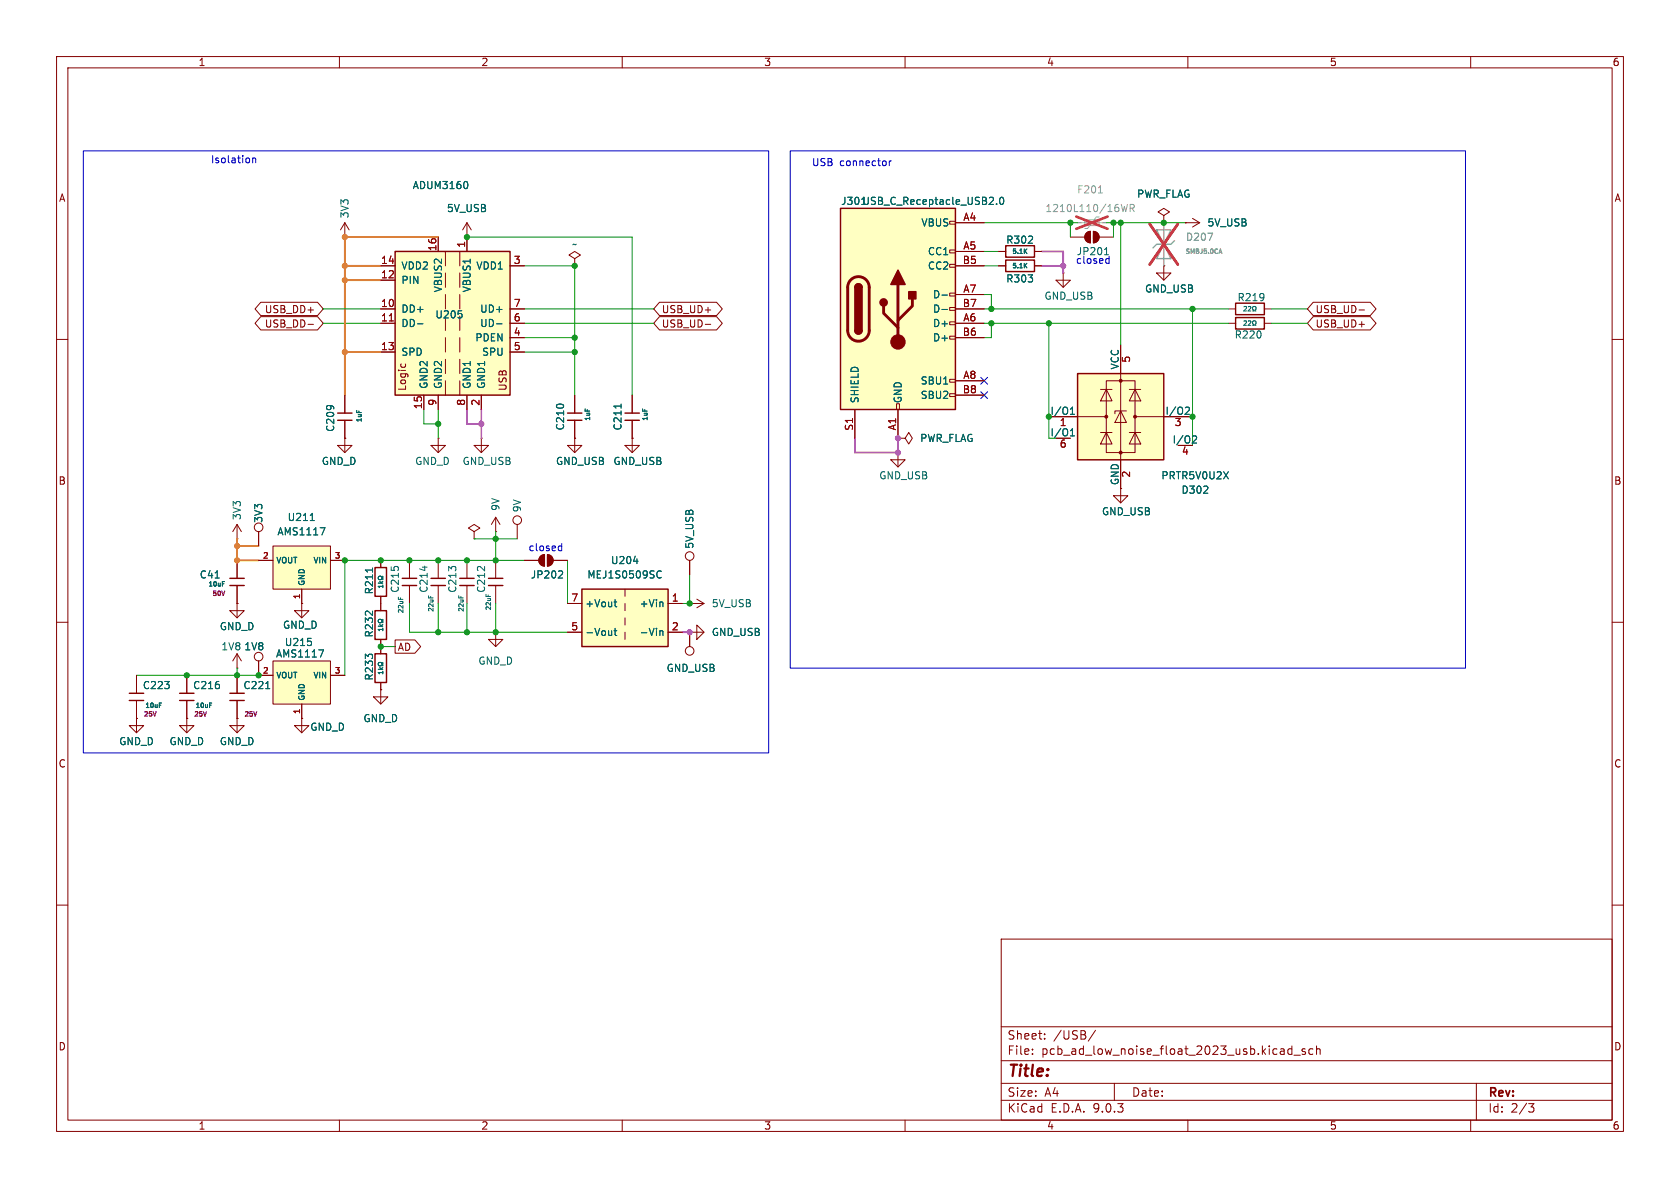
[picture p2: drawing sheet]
<svg xmlns="http://www.w3.org/2000/svg" width="297mm" height="210mm" viewBox="0 0 297 210" stroke-linecap="round" stroke-linejoin="round" font-family="sans-serif">
<g fill="none" stroke="#840000" stroke-width=".18">
<path d="M10 10h277v190h-277zM12 12h273v186h-273zM60 10v2M110 10v2M160 10v2M210 10v2M260 10v2M176.5 44.5h1.3M182.9 44.5h1.2M189.2 41.9h2.6M192.1 41.2l.7-.3v2a1.02 1.02 0 0 1-.9-.6 1.02 1.02 0 0 1 .2-1.1zM193.3 40.9a1.02 1.02 0 0 1 1 1 1.02 1.02 0 0 1-1 1z"/>
<path d="M194.3 41.9h2.5M10 60h2M285 60h2M10 110h2M285 110h2M10 160h2M177 166h108v32h-108zM285 160h2M60 198v2M110 198v2M160 198v2M177 194.5h108"/>
<path d="M177 191.5h108M177 187.5h108M177 181.5h108M182.5 186.3v.1M182.5 185.5v.1M184.7 183.6v.1M184.7 182.8v.1M193.7 182.1l-1.3 2M197 191.5v3M210 198v2M228.4 184.9v1.5M228.4 185.5l-.4-.1-.3 .3v.4l.1 .2h.6"/>
<path d="M228.7 186.5h1.2M230.7 185.5l-.3-.1-.2 .2v.2l.5 .2v.3h-.5M232.1 185.5l-.4-.1-.3 .3v.4l.1 .2h.6M232.7 185.5l.3-.1 .3 .1 .1 .9M232.7 184.9v1.5M260 198v2M261 191.5v6.5M270.2 195.1h1l-.5 .6 .4 .1 .1 .5-.3 .3h-.4"/>
</g>
<path d="M177.8 43.4h5.1v2.1h-5.1z" fill="none" stroke="#840000" stroke-width=".25"/>
<path d="M181.2 44.4l.3 .4M181.5 44l-.4 .5M195.3 45h.7M195.5 43.9l.1-.1v1.2" fill="none" stroke="#006464" stroke-width=".18"/>
<g fill="#840000" stroke="#840000" stroke-width=".18">
<path d="M192.1 41.2l.7-.3v2a1.02 1.02 0 0 1-.9-.6 1.02 1.02 0 0 1 .2-1.1z"/>
<path d="M193.3 40.9a1.02 1.02 0 0 1 1 1 1.02 1.02 0 0 1-1 1z"/>
</g>
<path d="M190.5 39.4h5.1M191.8 38.9h2.5v1h-2.5zM194.3 38.4h-.5l-1.5 2h-.5" fill="none" stroke="#a1a1a1" stroke-width=".18"/>
<path d="M194.2 34.1h.7M198.2 36.1l.3 1.3 .3-.9 .2 .9 .3-1.3M199.8 36.8l.6-.1 .1-.1v-.3l-.7-.2v1.3M200.1 36.8l.4 .6" fill="none" stroke="#989898" stroke-width=".18"/>
<path d="M190.3 38.3l5.5 2.2M195.8 38.3l-5.5 2.2" fill="none" stroke="#e12e31" stroke-width=".46"/>
<path d="M190.5 66h15.2v15.3h-15.2z" fill="#ffffc2"/>
<path d="M218.4 53.6h5.1v2h-5.1zM190.5 66h15.2v15.3h-15.2zM22.9 122.6h2.5M22.9 123.8h2.5M40.6 122.6h2.6M40.6 123.8h2.6" fill="none" stroke="#840000" stroke-width=".25"/>
<g fill="none" stroke="#840000" stroke-width=".18">
<path d="M209.5 39.4h.1M209.5 39.4h2.6M210.8 38.6l1.3 .8M212.1 39.4l-1.3 .7M186.7 49.5h2.5l-1.2 1.3zM188 48.3h.1M188 48.3v2.5M217.2 54.6h1.2M223.5 54.6h1.3M158.7 77.5h1.3l.7-1 .6 1-.6 1-.7-1M158.7 77.5h.1M185.4 73.7h10.2"/>
<path d="M194.6 68.8h2M194.6 76.5h2M195.6 67.3h5.1v12.7h-5.1zM195.6 68.8l1 2.1h-2zM195.6 76.5l1 2h-2zM198.1 72.6l1 2.1h-2zM198.1 61v25.4M199.1 72.6h-2v.6M199.6 68.8h2.1M199.6 76.5h2.1M200.7 68.8l1 2.1h-2.1zM200.7 76.5l1 2h-2.1z"/>
<path d="M200.7 73.7h10.1M24.1 119.4v3.2M41.9 119.4v3.2M24.1 123.8v3.2M41.9 123.8v3.2"/>
</g>
<g fill="#840000" stroke="#840000" stroke-width=".18">
<circle cx="195.6" cy="73.7" r=".25"/>
<circle cx="198.1" cy="67.3" r=".25"/>
<circle cx="198.1" cy="80" r=".25"/>
<circle cx="200.7" cy="73.7" r=".25"/>
</g>
<g fill="none" stroke="#006464" stroke-width=".18">
<path d="M219.9 54.2h.3l.2 .2-.5 .6h.5M221.1 54.2h-.4M221.1 54.2h.1M221.1 54.2v.3l-.5 .5h.5M221.4 55h.2v-.2a.34 .34 0 0 1-.1-.4 .34 .34 0 0 1 .4-.2l.1 .4-.1 .4h.1M189.2 77.1h.8M189.2 72.3l.4-.3v1.2M189.2 76.1l.4-.3v1.3M189.2 73.2h.8M209.7 72h.5l.1 .3-.8 .9h.8M211 77.1h.4l.1 .3-.7 .9h.7M28.2 124.3h.3"/>
<path d="M47 121.7h.7"/>
</g>
<path d="M148.6 36.8h20.3v35.6h-20.3z" fill="#ffffc2"/>
<g fill="none" stroke="#840000" stroke-width=".18">
<path d="M167.9 39.1h1v.5h-1zM168.9 39.4h5.1M205.7 38.1l1.1-.6-1.1-.7-1 .7 1 .6v1.3M205.7 39.4h.1M167.9 44.2h1v.5h-1zM167.9 46.7h1v.5h-1zM167.9 51.8h1v.5h-1zM167.9 54.4h1v.5h-1zM167.9 56.9h1v.5h-1zM167.9 59.4h1v.5h-1zM168.9 44.5h5.1M168.9 47h5.1"/>
<path d="M168.9 52.1h5.1M168.9 54.6h5.1M168.9 57.2h5.1M168.9 59.7h5.1M204.5 48.3h2.5l-1.3 1.2zM205.7 47h.1M205.7 47v2.5M217.2 57.2h1.2M223.5 57.2h1.3M151.1 72.4v5.1M158.5 71.4h.5v1h-.5zM158.7 72.4v5.1"/>
<path d="M167.9 67.1h1v.5h-1zM167.9 69.6h1v.5h-1zM168.9 67.3h5.1M168.9 69.9h5.1M196.8 87.6h2.6l-1.3 1.3zM198.1 86.4v2.5M33 119.4v3.2M45.7 116.8v2.6M33 123.8v3.2"/>
<circle cx="45.7" cy="116.1" r=".76"/>
</g>
<path d="M148.6 36.8h20.3v35.6h-20.3zM151.1 50.8a.64 .64 0 0 1 .7-.6 .64 .64 0 0 1 .6 .6M151.1 58.4a.64 .64 0 0 0 .7 .7 .64 .64 0 0 0 .6-.7M218.4 56.1h5.1v2.1h-5.1zM31.7 122.6h2.6M31.7 123.8h2.6" fill="none" stroke="#840000" stroke-width=".25"/>
<path d="M150.4 49.5a1.9 1.9 0 0 1 2.1-.5 1.9 1.9 0 0 1 1.2 1.8v7.6a1.91 1.91 0 0 1-1.9 1.9 1.91 1.91 0 0 1-1.9-1.9v-7.7l.1-.7zM156.2 54.1v1.3l2.5 2.5M158.7 50.3v10.2M161.3 52.8v1.3l-2.6 2.5" fill="none" stroke="#840000" stroke-width=".51"/>
<g fill="#840000" stroke="#840000" stroke-width=".25">
<path d="M151.1 50.8h1.3v7.6h-1.3z"/>
<path d="M151.3 50.4a.64 .64 0 0 1 .7-.2 .64 .64 0 0 1 .4 .6h-1.3z"/>
<path d="M151.1 58.4h1.3a.64 .64 0 0 1-.6 .7 .64 .64 0 0 1-.7-.7z"/>
<path d="M158.7 47.8l1.3 2.5h-2.5z"/>
<path d="M160.7 51.6h1.2v1.2h-1.2z"/>
<circle cx="156.2" cy="53.5" r=".63"/>
</g>
<circle cx="158.7" cy="60.5" r="1.27" fill="#840000" stroke="#840000" stroke-width=".18"/>
<path d="M176.2 36v.1M176.8 35l.2-.1a.68 .68 0 0 1 .5 .6 .68 .68 0 0 1-.5 .6l-.2-.1-.1-.3zM166.5 52.2h1M166.5 54.7h1M219.9 56.8l.3-.1 .2 .2-.5 .6h.5M220.7 56.8l.3-.1 .1 .2-.5 .6h.5M221.4 57.5h.2v-.1a.34 .34 0 0 1-.1-.5 .34 .34 0 0 1 .4-.1l.1 .3-.1 .4h.1M37.1 124.3h.3" fill="none" stroke="#006464" stroke-width=".18"/>
<path d="M204.5 40.6h2.5l-1.3 2.6zM205.7 43.2l1.3 2.5h-2.5zM207.6 42.5l-.6 .7h-2.5l-.7 .6" fill="none" stroke="#a1a1a1" stroke-width=".25"/>
<path d="M205.7 39.4v7.6" fill="none" stroke="#a1a1a1" stroke-width=".18"/>
<path d="M213.5 41.2h.9l-.6 1.3M215.6 44.6h.3M215.8 44l.2 .8" fill="none" stroke="#989898" stroke-width=".18"/>
<path d="M203.3 39.6l4.9 7.2M208.2 39.6l-4.9 7.2" fill="none" stroke="#e12e31" stroke-width=".46"/>
<path d="M48.3 116.8h10.1v7.7h-10.1z" fill="#ffffc2"/>
<g fill="none" stroke="#840000" stroke-width=".18">
<path d="M59.7 78.7h2.5l-1.2 1.3zM61 77.5h.1M61 69.9v3.1M61 74.3v5.7M41.9 99.1v3.1M67.3 99.1v1.2M40.6 108h2.6l-1.3 1.2zM41.9 118.1h.1M41.9 106.7h.1M41.9 115.6l-.8 1.2M41.9 115.6l.8 1.2M41.9 103.5v5.7"/>
<path d="M41.9 115.6v2.5M45.7 119.4h2.6M48.3 116.8h10.1v7.7h-10.1zM52.1 108h2.5l-1.3 1.2zM53.3 106.7h.1M53.3 106.7v2.5M58.4 119.4h2.6M67.3 105.4v2.6M67.3 113v2.6M53.3 124.5v2.5M67.3 120.7v1.2"/>
</g>
<g fill="none" stroke="#006464" stroke-width=".18">
<path d="M38 102.2h.8M39.3 102.8h.4M55 113.5v.5M56.4 114.9h.8l-.5 1.2M65.9 100.4v.7M66.9 103.1h.8M66.9 118.3h.8M66.9 110.7h.8M67.1 102.8l.3 .3M67.1 118l.3 .3M67.1 110.4l.3 .3M67.7 101.9v.2h-.2a.34 .34 0 0 0-.4-.2 .34 .34 0 0 0-.2 .5l.4 .1 .4-.2v.2"/>
<path d="M67.7 103.4v.5M67.7 109.5v.2h-.2a.34 .34 0 0 0-.4-.2 .34 .34 0 0 0-.2 .5l.4 .1 .4-.2v.2M67.7 111v.5M67.7 117.1v.2h-.2a.34 .34 0 0 0-.4-.2 .34 .34 0 0 0-.2 .5l.4 .1 .4-.2v.2M67.7 118.7v.4M67.7 103.7h-.8l.2 .2M67.7 102.8l-.3 .2M67.7 118.9h-.8l.2 .2M67.7 118l-.3 .2M67.7 111.3h-.8l.2 .2M67.7 110.4l-.3 .2"/>
</g>
<path d="M59.7 73h2.5M59.7 74.3h2.5M40.6 102.2h2.6M40.6 103.5h2.6M66.3 100.3h2v5.1h-2zM66.3 115.6h2v5.1h-2zM66.3 108h2v5h-2z" fill="none" stroke="#840000" stroke-width=".25"/>
<path d="M48.3 96.5h10.1v7.6h-10.1z" fill="#ffffc2"/>
<g fill="none" stroke="#840000" stroke-width=".18">
<path d="M176.5 47h1.3M182.9 47h1.2M41.9 95.3h.1M41.9 92.7l-.8 1.3M41.9 92.7l.8 1.3M41.9 92.7v2.6M45.7 99.1h2.6M45.7 94v2.5M48.3 96.5h10.1v7.6h-10.1zM58.4 99.1h2.6M92.7 99.1h2.5M95.5 98.3l.8-.3v2.1a1.02 1.02 0 0 1-1-.7 1.02 1.02 0 0 1 .2-1.1z"/>
<path d="M96.8 98a1.02 1.02 0 0 1 1 1.1 1.02 1.02 0 0 1-1 1zM97.8 99.1h2.5M157.5 81.3h2.5l-1.3 1.3zM158.7 80h.1M158.7 80v2.6M53.3 104.1v2.6M121.9 111.8h.1M121.9 111.8v2.5M121.9 111.8h2.6M123.2 110.5l1.3 1.3-1.3 1.2z"/>
<circle cx="45.7" cy="93.2" r=".76"/>
<circle cx="121.9" cy="115.1" r=".76"/>
</g>
<path d="M181.2 46.9l.3 .5M181.5 46.6l-.4 .4M54.9 92h.7M56.6 93.3h.9l-.6 1.3M99.2 100.9l.3 .3-.1 .3-.7 .7h.8" fill="none" stroke="#006464" stroke-width=".18"/>
<path d="M177.8 46h5.1v2h-5.1z" fill="none" stroke="#840000" stroke-width=".25"/>
<g fill="#840000" stroke="#840000" stroke-width=".18">
<path d="M95.5 98.3l.8-.3v2.1a1.02 1.02 0 0 1-1-.7 1.02 1.02 0 0 1 .2-1.1z"/>
<path d="M96.8 98a1.02 1.02 0 0 1 1 1.1 1.02 1.02 0 0 1-1 1z"/>
</g>
<path d="M69.8 44.5h20.4v25.4h-20.4z" fill="#ffffc2"/>
<path d="M69.8 44.5h20.4v25.4h-20.4zM100.3 73h2.6M100.3 74.3h2.6M71.1 102.2h2.6M71.1 103.5h2.6M76.2 102.2h2.5M76.2 103.5h2.5" fill="none" stroke="#840000" stroke-width=".25"/>
<g fill="none" stroke="#840000" stroke-width=".18">
<path d="M61 39.4l-.8 1.2M61 39.4l.7 1.2M61 39.4v2.5M82.5 39.4v5.1M82.5 39.4l-.7 1.2M82.5 39.4l.8 1.2M61 41.9h.1M67.3 47h2.5M67.3 54.6h2.5M67.3 57.2h2.5M67.3 49.5h2.5M77.5 41.9v2.6"/>
<path d="M78.7 44.5v2.5M78.7 52.1v2.5M78.7 55.9v2.5M78.7 59.7v2.5M81.3 44.5v2.5M81.3 48.3v2.5M81.3 52.1v2.5M81.3 55.9v2.5M81.3 59.7v2.5M82.5 41.9h.1M90.2 47h2.5M90.2 54.6h2.5"/>
<path d="M90.2 57.2h2.5M90.2 59.7h2.5M67.3 62.2h2.5M70.9 64.3v.1M71.6 64.3l.1 .1M74.9 69.9v2.5M76.2 78.7h2.5l-1.2 1.3zM77.5 77.5h.1M77.5 69.9v2.5M77.5 77.5v2.5M78.7 67.3v2.6M81.3 63.5v2.5"/>
<path d="M81.3 67.3v2.6M82.5 69.9v2.5M83.8 78.7h2.6l-1.3 1.3zM85.1 77.5h.1M85.1 69.9v2.5M85.1 77.5v2.5M90.2 62.2h2.5M101.6 69.9v3.1M101.6 74.3v3.2M72.4 99.1v3.1M77.5 99.1v3.1M121.9 99.1v2.5"/>
<path d="M72.4 103.5v3.2M77.5 103.5v3.2M86.4 113h2.5l-1.3 1.3zM87.6 111.8h.1M87.6 111.8v2.5M121.9 106.7h.1M121.9 106.7h2.6M123.2 105.9l1.3 .8M124.5 106.7l-1.3 .7M66 123.2h2.6l-1.3 1.3zM67.3 121.9h.1M67.3 121.9v2.6"/>
<circle cx="121.9" cy="98.3" r=".76"/>
</g>
<path d="M82.5 32.1l.2 .5-.2 .7M73.8 57.2h1M81.6 55.5v.6M87.8 57.2h1M70.4 105.6v.3M75.1 100.1v.8M75.8 105.3v.4" fill="none" stroke="#006464" stroke-width=".18"/>
<path d="M68.8 56.7h.7" fill="none" stroke="#a90000" stroke-width=".18"/>
<path d="M102.9 104.1h15.2v10.2h-15.2z" fill="#ffffc2"/>
<path d="M110.5 73h2.5M110.5 74.3h2.5M81.3 102.2h2.5M81.3 103.5h2.5M86.4 102.2h2.5M86.4 103.5h2.5M102.9 104.1h15.2v10.2h-15.2z" fill="none" stroke="#840000" stroke-width=".25"/>
<g fill="none" stroke="#840000" stroke-width=".18">
<path d="M168.9 39.4h5.1M205.7 39.4h.1M209.5 39.4h.1M46.1 56h10l1 1.2-1 1.1h-10l-1-1.1zM46.1 53.4h10l1 1.2-1 1.2h-10l-1-1.2zM54.4 57.3h1M67.3 47h2.5M67.3 54.6h2.5M67.3 57.2h2.5M67.3 49.5h2.5M77.5 41.9v2.6M82.5 41.9h.1"/>
<path d="M82.5 41.9v2.6M90.2 47h2.5M90.2 54.6h2.5M90.2 57.2h2.5M90.2 59.7h2.5M101.6 45.7l1-.6-1-.6-1 .6 1 .6v1.3M101.6 47h.1M116.6 53.4h10.1l1 1.2-1 1.2h-10.1l-1-1.2zM116.6 56h10.1l1 1.2-1 1.1h-10.1l-1-1.1zM124.7 57.3h1M168.9 44.5h5.1M168.9 47h5.1"/>
<path d="M168.9 54.6h5.1M168.9 57.2h5.1M168.9 59.7h5.1M168.9 52.1h5.1M176.5 44.5h1.3M176.5 47h1.3M182.9 44.5h1.2M182.9 47h1.2M205.7 47h.1M232.2 56h10l1.1 1.2-1.1 1.1h-10l-1.1-1.1zM232.2 53.4h10l1.1 1.2-1.1 1.2h-10l-1.1-1.2zM240.3 54.8h.9"/>
<path d="M61 77.5h.1M61 69.9v3.1M61 74.3v3.2M67.3 62.2h2.5M74.9 69.9v2.5M77.5 69.9v2.5M82.5 69.9v2.5M85.1 69.9v2.5M90.2 62.2h2.5M100.3 78.7h2.6l-1.3 1.3zM101.6 77.5h.1M101.6 69.9v3.1"/>
<path d="M101.6 74.3v5.7M110.5 78.7h2.5l-1.2 1.3zM111.8 77.5h.1M111.8 69.9v3.1M111.8 74.3v5.7M151.1 72.4v5.1M158.7 77.5h.1M158.7 72.4v5.1M168.9 67.3h5.1M168.9 69.9h5.1M185.4 73.7h5.1M198.1 61v5"/>
<path d="M205.7 73.7h5.1M41.9 99.1v3.1M45.7 94v2.5M45.7 99.1h2.6M58.4 99.1h2.6M67.3 99.1v1.2M82.5 99.1v3.1M83.8 94l1-.7-1-.6-1 .6 1 .7v1.3M83.8 95.3h.1M87.6 94h.1M87.6 91.4l-.7 1.3M87.6 91.4l.8 1.3"/>
<path d="M87.6 91.4v2.6M87.6 99.1v3.1M91.4 92.7v2.6M92.7 99.1h2.5M97.8 99.1h2.5M121.9 99.1v2.5M198.1 81.3v5.1M24.1 119.4v3.2M33 119.4v3.2M41.9 106.7h.1M41.9 103.5v3.2M41.9 119.4v3.2"/>
<path d="M45.7 116.8v2.6h2.6M53.3 106.7h.1M53.3 104.1v2.6M58.4 119.4h2.6M67.3 105.4v2.6M67.3 113v2.6M69.8 113.1h3.6l1 1.2-1 1.2h-3.6zM82.5 103.5v3.2M87.6 103.5v3.2M100.3 106.7h2.6M100.3 111.8h2.6M110.5 104.1v1.3"/>
<path d="M110.5 106.7v1.3M110.5 109.2v1.3M110.5 111.8v1.2M118.1 106.7h2.5M118.1 111.8h2.5M121.9 111.8h.1M121.9 111.8v2.5M22.9 128.3h2.5l-1.3 1.2zM24.1 127h.1M24.1 123.8v5.7M31.7 128.3h2.6l-1.3 1.2zM33 127h.1"/>
<path d="M33 123.8v5.7M40.6 128.3h2.6l-1.3 1.2zM41.9 127h.1M41.9 123.8v5.7M52.1 128.3h2.5l-1.3 1.2zM53.3 127h.1M53.3 124.5v5M67.3 121.9h.1M67.3 120.7v1.2"/>
<circle cx="91.4" cy="91.9" r=".76"/>
</g>
<g fill="none" stroke="#006464" stroke-width=".18">
<path d="M82.5 32.1l.2 .5-.2 .7M176.2 36v.1M176.8 35l.2-.1a.68 .68 0 0 1 .5 .6 .68 .68 0 0 1-.5 .6l-.2-.1-.1-.3zM73.8 57.2h1M81.6 55.5v.6M87.8 57.2h1M166.5 52.2h1M166.5 54.7h1M181.2 44.4l.3 .4M181.2 46.9l.3 .5M181.5 44l-.4 .5M181.5 46.6l-.4 .4"/>
<path d="M109.8 71.4v.8M189.2 77.1h.8M189.2 72.3l.4-.3v1.2M189.2 76.1l.4-.3v1.3M189.2 73.2h.8M209.7 72h.5l.1 .3-.8 .9h.8M211 77.1h.4l.1 .3-.7 .9h.7M54.9 92h.7M56.6 93.3h.9l-.6 1.3M112 99.2h.8M38 102.2h.8M39.3 102.8h.4"/>
<path d="M55 113.5v.5M56.4 114.9h.8l-.5 1.2M65.9 100.4v.7M66.9 103.1h.8M66.9 118.3h.8M66.9 110.7h.8M67.1 102.8l.3 .3M67.1 118l.3 .3M67.1 110.4l.3 .3M67.7 101.9v.2h-.2a.34 .34 0 0 0-.4-.2 .34 .34 0 0 0-.2 .5l.4 .1 .4-.2v.2M67.7 103.4v.5M67.7 109.5v.2h-.2a.34 .34 0 0 0-.4-.2 .34 .34 0 0 0-.2 .5l.4 .1 .4-.2v.2"/>
<path d="M67.7 111v.5M67.7 117.1v.2h-.2a.34 .34 0 0 0-.4-.2 .34 .34 0 0 0-.2 .5l.4 .1 .4-.2v.2M67.7 118.7v.4M67.7 103.7h-.8l.2 .2M67.7 102.8l-.3 .2M67.7 118.9h-.8l.2 .2M67.7 118l-.3 .2M67.7 111.3h-.8l.2 .2M67.7 110.4l-.3 .2M81.1 105.3v.4M85.9 105.1v.3M99.2 100.9l.3 .3-.1 .3-.7 .7h.8"/>
<path d="M108.6 111.5h.4M108.6 106.4h.4M108.7 106v1.1l.3 .2M108.7 111.1v1.1l.3 .1M116.4 101l.3-.1 .2 .1M116.7 111.6l.1-.1 .3 .1 .1 .7M116.7 111.5v.8M116.9 102.1l-.2 .1-.3-.1M117 106.4l.2 .2v.7M28.2 124.3h.3M37.1 124.3h.3M47 121.7h.7"/>
</g>
<g fill="none" stroke="#009600" stroke-width=".18">
<path d="M174 39.4h16.5M189.2 39.4v2.5M195.6 39.4h13.9M196.8 39.4v2.5M198.1 39.4v21.6M57.1 54.6h10.2M57.1 57.2h10.2M82.5 41.9h29.3v28M92.7 47h8.9v22.9M92.7 54.6h22.9M92.7 57.2h22.9M92.7 59.7h8.9"/>
<path d="M174 47h2.5M174 54.6h43.2M174 44.5h2.5M174 57.2h43.2M174 52.1h1.3v2.5M175.3 57.2v2.5h-1.3M185.4 57.2v20.3M210.8 54.6v24.1M224.8 54.6h6.3M224.8 57.2h6.3M74.9 72.4v2.5h2.6M77.5 72.4v5.1"/>
<path d="M92.7 62.2h8.9M83.8 95.3h7.6M87.6 94v5.1M92.7 99.1h-31.7v20.3M100.3 99.1v7.6M24.1 119.4h21.6M41.9 118.1v1.3M67.3 114.3h2.5M72.4 106.7v5.1h27.9M77.5 106.7v5.1M82.5 106.7v5.1M87.6 106.7v5.1"/>
<path d="M121.9 101.6v5.1h-1.3"/>
</g>
<path d="M184.1 47h3.9M184.1 44.5h3.9v3.8M82.5 72.4v2.5h2.6M85.1 72.4v5.1M151.1 77.5v2.5h7.6v-2.5M120.6 111.8h1.3" fill="none" stroke="#ff00d2" stroke-width=".3"/>
<path d="M61 49.5h6.3M61 47h6.3M77.5 41.9h-16.5v28M61 62.2h6.3M41.9 95.3v3.8h3.8M41.9 96.5h3.8" fill="none" stroke="#ff8000" stroke-width=".3"/>
<path d="M173.4 69.2l1.2 1.3M173.4 66.7l1.2 1.2M174.6 69.2l-1.2 1.3M174.6 66.7l-1.2 1.2" fill="none" stroke="#000084" stroke-width=".18"/>
<path d="M14.7 26.7h121.2v106.4h-121.2zM44.7 27.9v.9M44.7 28.1l.1-.2 .4 .1v.8M139.7 26.7h119.4v91.4h-119.4zM157.2 28.4v.9M157.6 28.4l-.4 .3M195.7 45.7l.4 .1M196.1 45.3v1.3M196.1 46.5l-.4 .1M98.9 96.5l.4 .1M99.3 96.1v1.3M99.3 97.3l-.4 .1" fill="none" stroke="#0000c2" stroke-width=".18"/>
<path d="M213.5 41.2h.9l-.6 1.3M215.6 44.6h.3M215.8 44l.2 .8" fill="none" stroke="#989898" stroke-width=".18"/>
<path d="M205.7 39.4v7.6" fill="none" stroke="#a1a1a1" stroke-width=".18"/>
<path d="M203.3 39.6l4.9 7.2M208.2 39.6l-4.9 7.2" fill="none" stroke="#e12e31" stroke-width=".46"/>
<path d="M68.8 56.7h.7" fill="none" stroke="#a90000" stroke-width=".18"/>
<g fill="#009600" stroke="#009600" stroke-width=".18">
<circle cx="175.3" cy="57.2" r=".46"/>
<circle cx="101.6" cy="59.7" r=".46"/>
<circle cx="101.6" cy="47" r=".46"/>
<circle cx="82.5" cy="41.9" r=".46"/>
<circle cx="87.6" cy="95.3" r=".46"/>
<circle cx="82.5" cy="111.8" r=".46"/>
<circle cx="77.5" cy="111.8" r=".46"/>
<circle cx="121.9" cy="106.7" r=".46"/>
<circle cx="101.6" cy="62.2" r=".46"/>
<circle cx="72.4" cy="99.1" r=".46"/>
<circle cx="77.5" cy="99.1" r=".46"/>
<circle cx="87.6" cy="111.8" r=".46"/>
<circle cx="82.5" cy="99.1" r=".46"/>
<circle cx="87.6" cy="99.1" r=".46"/>
<circle cx="77.5" cy="74.9" r=".46"/>
<circle cx="196.8" cy="39.4" r=".46"/>
<circle cx="189.2" cy="39.4" r=".46"/>
<circle cx="205.7" cy="39.4" r=".46"/>
<circle cx="198.1" cy="39.4" r=".46"/>
<circle cx="175.3" cy="54.6" r=".46"/>
<circle cx="41.9" cy="119.4" r=".46"/>
<circle cx="33" cy="119.4" r=".46"/>
<circle cx="67.3" cy="99.1" r=".46"/>
<circle cx="67.3" cy="114.3" r=".46"/>
<circle cx="45.7" cy="119.4" r=".46"/>
<circle cx="61" cy="99.1" r=".46"/>
<circle cx="185.4" cy="57.2" r=".46"/>
<circle cx="210.8" cy="73.7" r=".46"/>
<circle cx="210.8" cy="54.6" r=".46"/>
<circle cx="185.4" cy="73.7" r=".46"/>
</g>
<g fill="#ff00d2" stroke="#ff00d2" stroke-width=".18">
<circle cx="158.7" cy="77.5" r=".46"/>
<circle cx="158.7" cy="80" r=".46"/>
<circle cx="85.1" cy="74.9" r=".46"/>
<circle cx="121.9" cy="111.8" r=".46"/>
<circle cx="188" cy="47" r=".46"/>
</g>
<g fill="#ff8000" stroke="#ff8000" stroke-width=".18">
<circle cx="41.9" cy="96.5" r=".46"/>
<circle cx="41.9" cy="99.1" r=".46"/>
<circle cx="61" cy="41.9" r=".46"/>
<circle cx="61" cy="62.2" r=".46"/>
<circle cx="61" cy="47" r=".46"/>
<circle cx="61" cy="49.5" r=".46"/>
</g>
<text font-size="2.8" fill="#840000" x="178" y="190.9">Title:</text>
<g font-size="2.1" fill="#840000">
<text x="178" y="184">Sheet:</text>
<text x="186.2" y="184">/USB/</text>
<text x="178" y="186.7">File:</text>
<text x="184.1" y="186.7">pcb_ad_low_noise_float_2023_usb.kicad_sch</text>
<text x="178" y="196.9">KiCad</text>
<text x="178" y="194.1">Size:</text>
<text x="184.7" y="194.1">A4</text>
<text x="185.7" y="196.9">E.D.A.</text>
<text x="193.3" y="196.9">9.0.3</text>
<text x="200" y="194.1">Date:</text>
<text x="263" y="194.3">Rev:</text>
<text x="263" y="196.9">Id:</text>
<text x="267.1" y="196.9">2/3</text>
</g>
<g font-size="1.8" fill="#840000">
<text x="35" y="11.9">1</text>
<text x="85" y="11.9">2</text>
<text x="135" y="11.9">3</text>
<text x="185" y="11.9">4</text>
<text x="235" y="11.9">5</text>
<text x="285" y="11.9">6</text>
<text x="10.3" y="35.9">A</text>
<text x="285.3" y="35.9">A</text>
<text x="46.7" y="58.1">USB_DD-</text>
<text x="46.7" y="55.6">USB_DD+</text>
<text x="116.9" y="55.6">USB_UD+</text>
<text x="116.9" y="58.1">USB_UD-</text>
<text x="232.5" y="58.1">USB_UD+</text>
<text x="232.5" y="55.6">USB_UD-</text>
<text x="72" y="69.2" transform="rotate(-90 72 69.2)">Logic</text>
<text x="89.8" y="69.2" transform="rotate(-90 89.8 69.2)">USB</text>
<text x="10.3" y="85.9">B</text>
<text x="197.9" y="85.9" transform="rotate(-90 197.9 85.9)">GND</text>
<text x="285.3" y="85.9">B</text>
<text x="70.2" y="115.3">AD</text>
<text x="10.3" y="135.9">C</text>
<text x="285.3" y="135.9">C</text>
<text x="10.3" y="185.9">D</text>
<text x="285.3" y="185.9">D</text>
<text x="35" y="199.9">1</text>
<text x="85" y="199.9">2</text>
<text x="135" y="199.9">3</text>
<text x="185" y="199.9">4</text>
<text x="235" y="199.9">5</text>
<text x="285" y="199.9">6</text>
</g>
<g font-size="1.8" fill="#0000c2">
<text x="37.2" y="29.1">Isolation</text>
<text x="143.4" y="29.6">USB</text>
<text x="148.4" y="29.6">connector</text>
<text x="190.1" y="46.8">closed</text>
<text x="190.3" y="45.3">JP201</text>
<text x="93.3" y="97.6">closed</text>
</g>
<g font-size="1.8" fill="#006464">
<text x="72.9" y="33.6">ADUM3160</text>
<text x="200.9" y="35.2">PWR_FLAG</text>
<text x="61.8" y="38.7" transform="rotate(-90 61.8 38.7)">3V3</text>
<text x="78.9" y="37.7">5V_USB</text>
<text x="148.6" y="36.4">J301USB_C_Receptacle_USB2.0</text>
<text x="162.8" y="40.2">VBUS</text>
<text x="213.4" y="40.2">5V_USB</text>
<text x="70.9" y="47.9">VDD2</text>
<text x="84.1" y="47.9">VDD1</text>
<text x="101" y="44">~</text>
<text x="163.9" y="45.3">CC1</text>
<text x="163.9" y="47.9">CC2</text>
<text x="177.8" y="43.3">R302</text>
<text x="70.9" y="50.4">PIN</text>
<text x="78.3" y="51.8" transform="rotate(-90 78.3 51.8)">VBUS2</text>
<text x="83.4" y="51.8" transform="rotate(-90 83.4 51.8)">VBUS1</text>
<text x="164.8" y="52.9">D-</text>
<text x="177.8" y="50.1">R303</text>
<text x="184.6" y="53.2">GND_USB</text>
<text x="202.3" y="51.9">GND_USB</text>
<text x="218.7" y="53.4">R219</text>
<text x="70.9" y="55.5">DD+</text>
<text x="70.9" y="58">DD-</text>
<text x="76.9" y="56.5">U205</text>
<text x="84.8" y="55.5">UD+</text>
<text x="84.8" y="58">UD-</text>
<text x="164.8" y="55.5">D-</text>
<text x="164.8" y="58">D+</text>
<text x="70.9" y="63.1">SPD</text>
<text x="83.9" y="60.6">PDEN</text>
<text x="85.1" y="63.1">SPU</text>
<text x="164.8" y="60.6">D+</text>
<text x="197.9" y="65.4" transform="rotate(-90 197.9 65.4)">VCC</text>
<text x="218.2" y="60">R220</text>
<text x="75.8" y="68.8" transform="rotate(-90 75.8 68.8)">GND2</text>
<text x="78.3" y="68.8" transform="rotate(-90 78.3 68.8)">GND2</text>
<text x="83.4" y="68.8" transform="rotate(-90 83.4 68.8)">GND1</text>
<text x="86" y="68.8" transform="rotate(-90 86 68.8)">GND1</text>
<text x="152" y="71.4" transform="rotate(-90 152 71.4)">SHIELD</text>
<text x="159.6" y="71.4" transform="rotate(-90 159.6 71.4)">GND</text>
<text x="162.7" y="68.2">SBU1</text>
<text x="162.7" y="70.7">SBU2</text>
<text x="59.3" y="76.4" transform="rotate(-90 59.3 76.4)">C209</text>
<text x="99.9" y="76.2" transform="rotate(-90 99.9 76.2)">C210</text>
<text x="110.1" y="76.2" transform="rotate(-90 110.1 76.2)">C211</text>
<text x="185.6" y="77.2">I/O1</text>
<text x="185.6" y="73.4">I/O1</text>
<text x="205.9" y="73.4">I/O2</text>
<text x="56.8" y="82.4">GND_D</text>
<text x="73.3" y="82.4">GND_D</text>
<text x="81.7" y="82.4">GND_USB</text>
<text x="98.2" y="82.4">GND_USB</text>
<text x="108.4" y="82.4">GND_USB</text>
<text x="162.6" y="78.3">PWR_FLAG</text>
<text x="207.2" y="78.5">I/O2</text>
<text x="155.3" y="84.9">GND_USB</text>
<text x="205.2" y="84.9">PRTR5V0U2X</text>
<text x="208.8" y="87.5">D302</text>
<text x="42.8" y="92" transform="rotate(-90 42.8 92)">3V3</text>
<text x="46.6" y="92.5" transform="rotate(-90 46.6 92.5)">3V3</text>
<text x="48.9" y="94.8">AMS1117</text>
<text x="50.8" y="92.3">U211</text>
<text x="88.5" y="90.4" transform="rotate(-90 88.5 90.4)">9V</text>
<text x="92.3" y="90.7" transform="rotate(-90 92.3 90.7)">9V</text>
<text x="194.7" y="91.3">GND_USB</text>
<text x="107.9" y="99.9">U204</text>
<text x="122.8" y="97.1" transform="rotate(-90 122.8 97.1)">5V_USB</text>
<text x="35.2" y="102.5">C41</text>
<text x="66.1" y="105.2" transform="rotate(-90 66.1 105.2)">R211</text>
<text x="70.7" y="104.9" transform="rotate(-90 70.7 104.9)">C215</text>
<text x="75.8" y="104.9" transform="rotate(-90 75.8 104.9)">C214</text>
<text x="80.9" y="104.9" transform="rotate(-90 80.9 104.9)">C213</text>
<text x="86" y="104.9" transform="rotate(-90 86 104.9)">C212</text>
<text x="93.7" y="102.5">JP202</text>
<text x="103.4" y="107.5">+Vout</text>
<text x="103.7" y="102.5">MEJ1S0509SC</text>
<text x="113" y="107.5">+Vin</text>
<text x="125.7" y="107.5">5V_USB</text>
<text x="38.8" y="111.6">GND_D</text>
<text x="49.9" y="111.4">GND_D</text>
<text x="66.1" y="112.8" transform="rotate(-90 66.1 112.8)">R232</text>
<text x="103.4" y="112.6">-Vout</text>
<text x="113" y="112.6">-Vin</text>
<text x="125.7" y="112.6">GND_USB</text>
<text x="39" y="115.2">1V8</text>
<text x="43.1" y="115.2">1V8</text>
<text x="48.7" y="116.4">AMS1117</text>
<text x="50.3" y="114.4">U215</text>
<text x="84.5" y="117.7">GND_D</text>
<text x="117.7" y="119">GND_USB</text>
<text x="25.2" y="122">C223</text>
<text x="34" y="122">C216</text>
<text x="42.9" y="122">C221</text>
<text x="66.1" y="120.4" transform="rotate(-90 66.1 120.4)">R233</text>
<text x="21" y="131.9">GND_D</text>
<text x="29.9" y="131.9">GND_D</text>
<text x="38.8" y="131.9">GND_D</text>
<text x="54.8" y="129.4">GND_D</text>
<text x="64.2" y="127.9">GND_D</text>
</g>
<g font-size="1.8" fill="#989898">
<text x="190.3" y="34.4">F201</text>
<text x="184.7" y="37.7">1210L110/16WR</text>
<text x="209.6" y="42.8">D207</text>
</g>
<g font-size="1.8" fill="#a90000">
<text x="170.2" y="39.1">A4</text>
<text x="67.3" y="46.7">14</text>
<text x="77.2" y="44.5" transform="rotate(-90 77.2 44.5)">16</text>
<text x="82.3" y="43.9" transform="rotate(-90 82.3 43.9)">1</text>
<text x="90.7" y="46.7">3</text>
<text x="170.1" y="46.7">B5</text>
<text x="170.2" y="44.2">A5</text>
<text x="67.3" y="49.3">12</text>
<text x="170.2" y="51.8">A7</text>
<text x="67.3" y="54.4">10</text>
<text x="67.3" y="56.9">11</text>
<text x="90.7" y="54.4">7</text>
<text x="90.7" y="56.9">6</text>
<text x="90.7" y="59.4">4</text>
<text x="170.1" y="54.4">B7</text>
<text x="170.1" y="59.4">B6</text>
<text x="170.2" y="56.9">A6</text>
<text x="67.3" y="62">13</text>
<text x="90.7" y="62">5</text>
<text x="200.1" y="64.2" transform="rotate(-90 200.1 64.2)">5</text>
<text x="77.2" y="71.8" transform="rotate(-90 77.2 71.8)">9</text>
<text x="82.3" y="71.8" transform="rotate(-90 82.3 71.8)">8</text>
<text x="84.8" y="71.8" transform="rotate(-90 84.8 71.8)">2</text>
<text x="170.1" y="69.6">B8</text>
<text x="170.2" y="67.1">A8</text>
<text x="74.7" y="72.4" transform="rotate(-90 74.7 72.4)">15</text>
<text x="150.9" y="76.2" transform="rotate(-90 150.9 76.2)">S1</text>
<text x="158.5" y="76.2" transform="rotate(-90 158.5 76.2)">A1</text>
<text x="187.3" y="75.6">1</text>
<text x="207.6" y="75.6">3</text>
<text x="187.3" y="79.5">6</text>
<text x="208.8" y="80.7">4</text>
<text x="200.1" y="84.5" transform="rotate(-90 200.1 84.5)">2</text>
<text x="100.9" y="106.4">7</text>
<text x="118.7" y="106.4">1</text>
<text x="100.9" y="111.5">5</text>
<text x="118.7" y="111.5">2</text>
</g>
<g font-size="1.4" fill="#a90000">
<text x="46.4" y="98.8">2</text>
<text x="59.1" y="98.8">3</text>
<text x="53.1" y="106" transform="rotate(-90 53.1 106)">1</text>
<text x="46.4" y="119.1">2</text>
<text x="59.1" y="119.1">3</text>
<text x="53.1" y="126.3" transform="rotate(-90 53.1 126.3)">1</text>
</g>
<g font-size="1.4" fill="#006464">
<text x="48.8" y="99.8">VOUT</text>
<text x="55.3" y="99.8">VIN</text>
<text x="54.1" y="103.6" transform="rotate(-90 54.1 103.6)">GND</text>
<text x="48.8" y="120.1">VOUT</text>
<text x="54.1" y="124" transform="rotate(-90 54.1 124)">GND</text>
<text x="55.3" y="120.1">VIN</text>
</g>
<g font-size="1.1" fill="#006464">
<text x="178.8" y="45.1">5.1K</text>
<text x="178.8" y="47.6">5.1K</text>
<text x="64.1" y="74.8" transform="rotate(-90 64.1 74.8)">1uF</text>
<text x="104.5" y="74.5" transform="rotate(-90 104.5 74.5)">1uF</text>
<text x="114.7" y="74.5" transform="rotate(-90 114.7 74.5)">1uF</text>
<text x="36.7" y="103.9">10uF</text>
<text x="71.5" y="108.5" transform="rotate(-90 71.5 108.5)">22uF</text>
<text x="76.8" y="108.3" transform="rotate(-90 76.8 108.3)">22uF</text>
<text x="82.2" y="108.3" transform="rotate(-90 82.2 108.3)">22uF</text>
<text x="87" y="108" transform="rotate(-90 87 108)">22uF</text>
<text x="25.6" y="125.3">10uF</text>
<text x="34.5" y="125.3">10uF</text>
</g>
<text font-size="1.1" fill="#989898" x="209.5" y="45.1">SMBJ5.0CA</text>
<g font-size="1.1" fill="#840084">
<text x="37.4" y="105.5">50V</text>
<text x="25.3" y="126.9">25V</text>
<text x="34.2" y="126.9">25V</text>
<text x="43.1" y="126.9">25V</text>
</g>
</svg>
